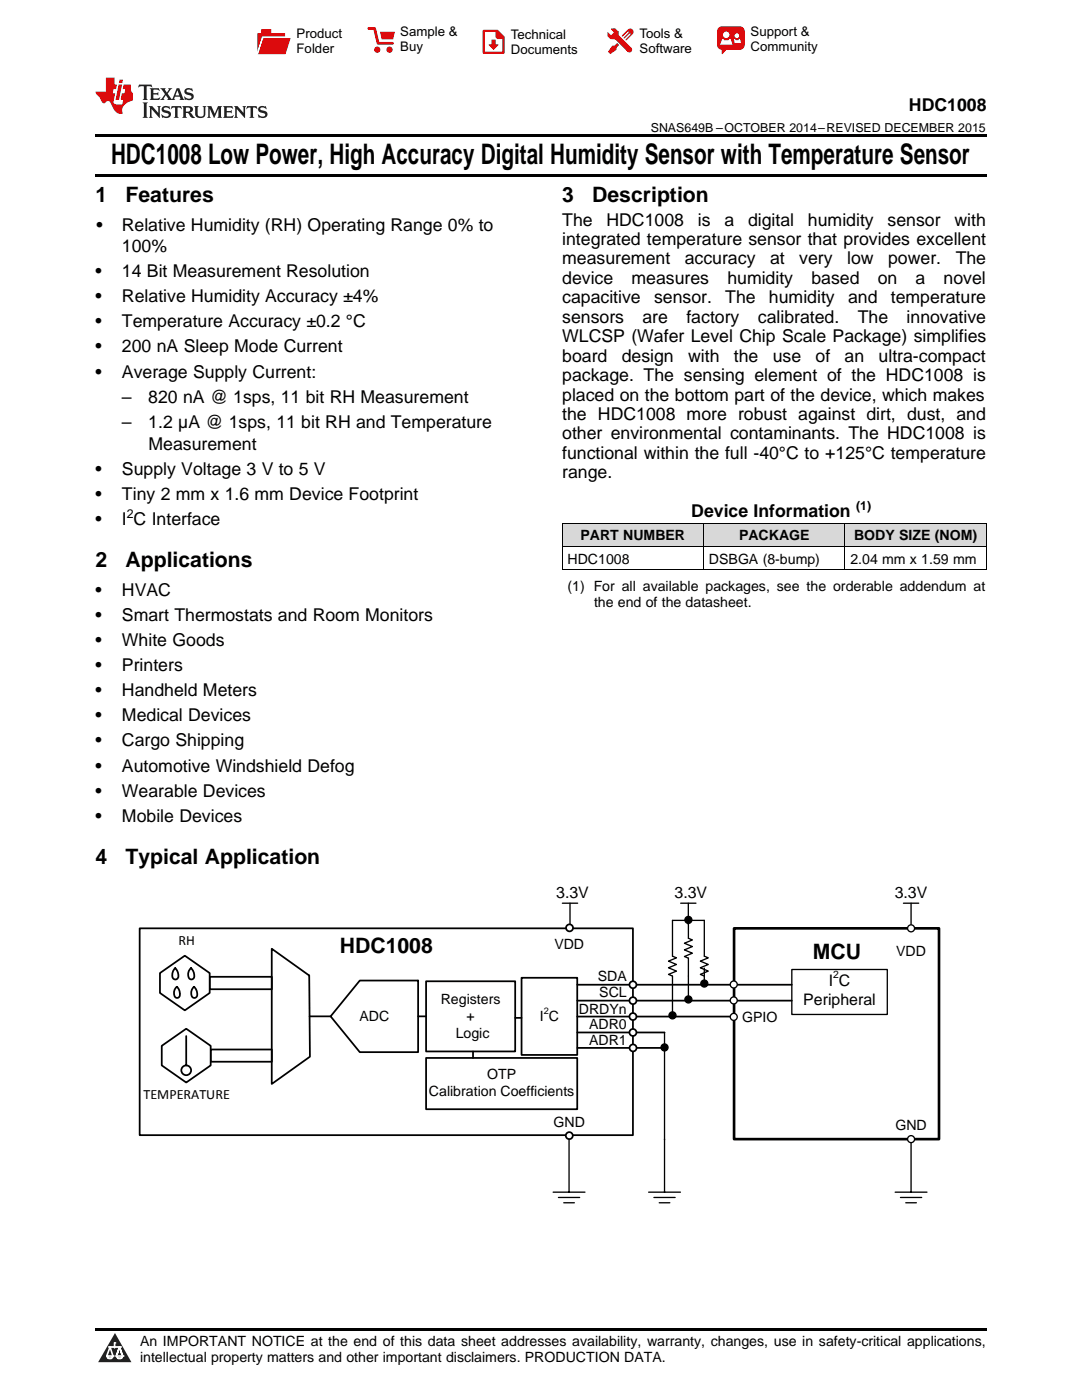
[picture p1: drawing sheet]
<svg xmlns="http://www.w3.org/2000/svg" width="216mm" height="279mm" viewBox="0 0 216 279" stroke-linecap="round" stroke-linejoin="round" font-family="sans-serif">
<g fill="#d8d8d8">
<path d="M112.2 104.5h28.2v4.6h-28.2z"/>
<path d="M140.4 104.5h28.2v4.6h-28.2z"/>
<path d="M168.6 104.5h28.2v4.6h-28.2z"/>
</g>
<path d="M22.9 266l3.3 5.9h-6.6z" fill="#231f20"/>
<path d="M21.3 270.6h1.2l-.3 .5h-.3a.53 .53 0 0 1-.6-.5z" fill-rule="evenodd" fill="#fff"/>
<path d="M21.3 270.6h1.2l-.3 .5h-.3a.53 .53 0 0 1-.6-.5z" fill="none" stroke="#231f20" stroke-width=".33"/>
<path d="M21.3 270.6l1.2 .1-.3 .4h-.5z" fill="none" stroke="#fff" stroke-width=".33"/>
<path d="M22.9 268.9h.1" fill="none" stroke="#fff" stroke-width=".33"/>
<path d="M22.9 268v.9z" fill="#fff"/>
<path d="M22.9 268v.9z" fill="none" stroke="#fff" stroke-width=".33"/>
<circle cx="22.9" cy="268" r=".16" fill="#fff"/>
<path d="M21.8 268.8h.1" fill="none" stroke="#fff" stroke-width=".33"/>
<path d="M21.8 268.8h2.2z" fill="#fff"/>
<path d="M21.8 268.8h2.2z" fill="none" stroke="#fff" stroke-width=".33"/>
<circle cx="24" cy="268.8" r=".16" fill="#fff"/>
<path d="M23.2 270.6h.1" fill="none" stroke="#fff" stroke-width=".33"/>
<path d="M23.8 268.8l-.6 1.8z" fill="#fff"/>
<path d="M23.8 268.8l-.6 1.8z" fill="none" stroke="#fff" stroke-width=".33"/>
<path d="M23.8 268.8l.7 1.8z" fill="#fff"/>
<path d="M23.8 268.8l.7 1.8z" fill="none" stroke="#fff" stroke-width=".33"/>
<path d="M24.4 270.6h.1" fill="none" stroke="#fff" stroke-width=".33"/>
<circle cx="21.3" cy="270.6" r=".16" fill="#fff"/>
<path d="M22 268.8l-.7 1.8z" fill="#fff"/>
<path d="M22 268.8l-.7 1.8z" fill="none" stroke="#fff" stroke-width=".33"/>
<path d="M22 268.8l.5 1.8z" fill="#fff"/>
<path d="M22 268.8l.5 1.8z" fill="none" stroke="#fff" stroke-width=".33"/>
<circle cx="22.5" cy="270.6" r=".16" fill="#fff"/>
<path d="M23.3 270.6h1.2a.63 .63 0 0 1-.6 .5 .63 .63 0 0 1-.6-.5z" fill-rule="evenodd" fill="#fff"/>
<path d="M23.3 270.6h1.2a.63 .63 0 0 1-.6 .5 .63 .63 0 0 1-.6-.5z" fill="none" stroke="#231f20" stroke-width=".33"/>
<path d="M23.3 270.6h1.2l-.4 .5h-.5z" fill="none" stroke="#fff" stroke-width=".33"/>
<path d="M23.2 270.6h.1" fill="none" stroke="#fff" stroke-width=".33"/>
<circle cx="24.5" cy="270.6" r=".16" fill="#fff"/>
<path d="M19 265.1h177.8v.5h-177.8z" fill="#000"/>
<path d="M146.5 185.3h40.9v42h-40.9z" fill="none" stroke="#000" stroke-width=".53"/>
<path d="M158 193.5h19v9h-19zM178.6 237.9h6.4M179.7 239h4.2M181.8 227.3v10.6M180.7 240h2.2" fill="none" stroke="#000" stroke-width=".26"/>
<circle cx="181.8" cy="227.3" r=".7" fill="#fff"/>
<g fill="none" stroke="#000" stroke-width=".26">
<path d="M112.2 180.3h3.1M113.7 180.3v4.2"/>
<circle cx="181.8" cy="227.3" r=".7"/>
</g>
<path d="M42 209.4h12.2v2.5h-12.2z" fill-rule="evenodd" fill="#fff"/>
<path d="M42 209.4h12.2v2.5h-12.2z" fill="none" stroke="#000" stroke-width=".35"/>
<path d="M32.3 208.7l4.9-3.4 4.8 3.4v3.9l-4.8 3.4-4.9-3.4z" fill-rule="evenodd" fill="#fff"/>
<path d="M32.3 208.7l4.9-3.4 4.8 3.4v3.9l-4.8 3.4-4.9-3.4zM37.2 206.8v5.8a.98 .98 0 0 1 .9 1.4 .98 .98 0 0 1-1.6 .3 .98 .98 0 0 1 .3-1.6l.4-.1" fill="none" stroke="#000" stroke-width=".35"/>
<path d="M41.8 194.9h12.4v2.5h-12.4z" fill-rule="evenodd" fill="#fff"/>
<path d="M41.8 194.9h12.4v2.5h-12.4z" fill="none" stroke="#000" stroke-width=".35"/>
<path d="M31.9 194.2l5-3.5 4.9 3.5v4l-4.9 3.4-5-3.4z" fill-rule="evenodd" fill="#fff"/>
<path d="M31.9 194.2l5-3.5 4.9 3.5v4l-4.9 3.4-5-3.4zM35 193.2a1.77 1.77 0 0 1 .4 2.1 .59 .59 0 0 1-1-.3 1.96 1.96 0 0 1 .6-1.8zM35.3 196.9a1.59 1.59 0 0 1 .3 2.2 .54 .54 0 0 1-.8-.4 1.6 1.6 0 0 1 .5-1.8zM38.1 193.2a1.79 1.79 0 0 1 .5 2.1 .57 .57 0 0 1-1-.3 1.63 1.63 0 0 1 .5-1.8zM38.7 196.9a1.74 1.74 0 0 1 .5 2.1 .56 .56 0 0 1-.6 .1 .56 .56 0 0 1-.4-.4 1.67 1.67 0 0 1 .5-1.8zM54.2 189.3l7.5 5.4 .1 16.2-7.6 5.4zM71.8 195.7h11.6v14.3h-11.6l-5.8-7.2z" fill="none" stroke="#000" stroke-width=".35"/>
<path d="M71.7 201.1h6v3.4h-6z" fill-rule="evenodd" fill="#fff"/>
<path d="M27.9 185.3h98.4v41.2h-98.4zM85 195.8h17.8v14h-17.8zM104.1 195.1h11.1v15.4h-11.1zM115.2 196.5h42.8" fill="none" stroke="#000" stroke-width=".35"/>
<circle cx="126.3" cy="196.5" r=".7" fill="#fff"/>
<g fill="none" stroke="#000" stroke-width=".35">
<path d="M115.2 199.7h42.8"/>
<circle cx="126.3" cy="196.5" r=".7"/>
</g>
<circle cx="126.3" cy="199.7" r=".7" fill="#fff"/>
<g fill="none" stroke="#000" stroke-width=".35">
<path d="M115.2 202.9h30.9"/>
<circle cx="126.3" cy="199.7" r=".7"/>
</g>
<circle cx="126.3" cy="202.9" r=".7" fill="#fff"/>
<g fill="none" stroke="#000" stroke-width=".35">
<path d="M115.2 206.1h17.4"/>
<circle cx="126.3" cy="202.9" r=".7"/>
</g>
<circle cx="126.3" cy="206.1" r=".7" fill="#fff"/>
<g fill="none" stroke="#000" stroke-width=".35">
<path d="M85 211.1h30.2v10.3h-30.2zM115.2 209.1h17.4"/>
<circle cx="126.3" cy="206.1" r=".7"/>
</g>
<circle cx="126.3" cy="209.1" r=".7" fill="#fff"/>
<circle cx="126.3" cy="209.1" r=".7" fill="none" stroke="#000" stroke-width=".35"/>
<circle cx="113.6" cy="185.2" r=".7" fill="#fff"/>
<circle cx="113.6" cy="185.2" r=".7" fill="none" stroke="#000" stroke-width=".35"/>
<circle cx="113.6" cy="226.6" r=".7" fill="#fff"/>
<circle cx="113.6" cy="226.6" r=".7" fill="none" stroke="#000" stroke-width=".35"/>
<circle cx="146.4" cy="199.7" r=".7" fill="#fff"/>
<circle cx="146.4" cy="199.7" r=".7" fill="none" stroke="#000" stroke-width=".26"/>
<circle cx="146.4" cy="196.5" r=".7" fill="#fff"/>
<g fill="none" stroke="#000" stroke-width=".26">
<path d="M181.8 180.3v4.2M110.4 237.9h6.3M111.4 239h4.3M113.5 227.3v10.6M112.5 240h2.1"/>
<circle cx="146.4" cy="196.5" r=".7"/>
</g>
<circle cx="181.8" cy="185.3" r=".7" fill="#fff"/>
<g fill="none" stroke="#000" stroke-width=".26">
<path d="M180.3 180.3h3"/>
<circle cx="181.8" cy="185.3" r=".7"/>
</g>
<circle cx="146.4" cy="202.9" r=".7" fill="#fff"/>
<g fill="none" stroke="#000" stroke-width=".26">
<path d="M135.8 180.3h3.1M137.3 180.3v4.2M137.4 183.7v3.6l.8 .3-1.6 .6 1.6 .7-1.6 .7 1.6 .6-1.6 .7 .8 .3v8.4M140.5 194.8l-.8-.3 1.6-.7-1.6-.7 1.6-.6-1.6-.7 1.6-.6-.8-.4v-7.1h-6.3v7.1l.8 .4-1.6 .6 1.6 .7-1.6 .6 1.6 .7-1.6 .7 .8 .3v7.9M140.5 193.2v3.2M132.6 206v31.9M129.4 237.9h6.4M130.5 239h4.2M131.5 240h2.2"/>
<circle cx="137.4" cy="199.5" r=".7"/>
<circle cx="137.4" cy="183.6" r=".7"/>
<circle cx="140.5" cy="196.3" r=".7"/>
<circle cx="132.6" cy="209" r=".7"/>
<circle cx="134.2" cy="202.6" r=".7"/>
<circle cx="146.4" cy="202.9" r=".7"/>
</g>
<g fill="#000">
<circle cx="137.4" cy="199.5" r=".7"/>
<circle cx="137.4" cy="183.6" r=".7"/>
<circle cx="140.5" cy="196.3" r=".7"/>
<circle cx="132.6" cy="209" r=".7"/>
<circle cx="134.2" cy="202.6" r=".7"/>
</g>
<path d="M61.8 202.8h4.2M83.4 202.8h1.6M94.4 209.8v1.3M102.8 203.1h1.3" fill="none" stroke="#000" stroke-width=".35"/>
<path d="M112.2 113.7h84.6M112.2 109.1h84.6M112.2 104.4h84.6M112.2 104.5v9.3M140.4 104.5v9.3M168.6 104.5v9.3M196.8 104.5v9.3" fill="none" stroke="#000" stroke-width=".2"/>
<path d="M19 34.8h177.8v.5h-177.8zM19 26.8h177.8v.6h-177.8z" fill="#000"/>
<path d="M27.7 16.9l-.1 .6 .6-.3h.5v.2v2.2l-.2 .4h1l-.2-.4v-2.2v-.2h.5l.6 .3-.2-.6zM29.9 17.6l.2 .4v1.6l-.2 .4h1.9l.1-.6a1.09 1.09 0 0 1-1.3 .1v-.6h.6l.4 .2v-.7l-.2 .2h-.8v-.6l.2-.1a1.01 1.01 0 0 1 1 .3l-.1-.6zM32 17.6l.9 1.2-1 1.2h.9l-.2-.3 .5-.7 .5 .7-.3 .3h1.7l-.2-.3 .1-.4h1l.1 .4-.2 .3h1l-.3-.4-.7-2h-.5l-1 2.2-.8-1.1 .9-1.1h-.9l.2 .2-.4 .7-.4-.7 .2-.2zM35.4 18l.4 1h-.8zM37 17.7a.66 .66 0 0 0-.2 .8 .66 .66 0 0 0 .6 .4l.7 .2 .1 .2a.8 .8 0 0 1-.7 .4 .8 .8 0 0 1-.7-.5l.1 .8 .2-.2a.94 .94 0 0 0 1.1 .1 .94 .94 0 0 0 .4-.9 1.48 1.48 0 0 0-1.3-.6v-.4a1.1 1.1 0 0 1 1.2 .2l-.2-.6-.2 .1-.5-.1zM28.5 20.4l.2 .4v2.3l-.2 .4h1l-.2-.4v-2.3l.2-.4zM29.7 21.2l.2 .4v1.5l-.2 .4h.8l-.3-.4 .1-1.3 1.6 1.8v-2l.2-.4h-.7l.2 .2v1.1l-1.2-1.3zM32.5 21.3a.66 .66 0 0 0-.2 .8 .66 .66 0 0 0 .6 .4l.6 .2 .2 .2a.8 .8 0 0 1-.8 .4 .8 .8 0 0 1-.7-.5l.2 .7 .2-.1a.94 .94 0 0 0 1 .1 .94 .94 0 0 0 .5-1 1.47 1.47 0 0 0-1.3-.6l-.1-.3a1.1 1.1 0 0 1 1.3 .2l-.2-.6-.2 .1-.5-.2zM34.3 21.2l-.2 .6a.64 .64 0 0 1 .8-.3v1.6l-.2 .4h1l-.3-.4 .1-1.6a.66 .66 0 0 1 .8 .3l-.2-.6zM36.3 21.2l.3 .4v1.5l-.3 .4h1l-.2-.2v-.7h.5l.1 .1a.8 .8 0 0 0 1.2 .7l-1-1a.62 .62 0 0 0 .6-.5 .62 .62 0 0 0-.6-.7zM37.1 21.5h.1a.48 .48 0 0 1 .6 0 .48 .48 0 0 1 .1 .6l-.2 .1-.6 .1zM38.7 21.2l.2 .2a2.29 2.29 0 0 0 .4 2 1.05 1.05 0 0 0 1.7-.7v-1.3l.2-.2h-.8l.2 .4v1.1a.61 .61 0 0 1-.6 .6 .61 .61 0 0 1-.6-.6v-1.1l.3-.4zM41.3 21.2l.3 .4v1.5l-.3 .4h.8l-.2-.4v-1.4l.8 1.9 .9-1.9v1.4l-.2 .4h.9l-.2-.4v-1.5l.2-.4h-.8l-.7 1.5-.6-1.5zM44.5 21.2l.2 .4v1.5l-.2 .4h1.9l.2-.6a1.1 1.1 0 0 1-1.4 .2v-.7h.6l.4 .2v-.6l-.2 .1-.8 .1v-.6l.2-.1a1.02 1.02 0 0 1 1.1 .2l-.2-.5zM46.7 21.2l.2 .4v1.5l-.2 .4h.8l-.3-.4 .1-1.3 1.6 1.8v-2l.2-.4h-.7l.2 .2v1.1l-1.2-1.3zM49.3 21.2l-.1 .6a.64 .64 0 0 1 .8-.3v1.6l-.3 .4h1l-.2-.4v-1.6a.66 .66 0 0 1 .8 .3l-.1-.6zM51.7 21.3a.66 .66 0 0 0-.2 .7 .66 .66 0 0 0 .7 .5l.6 .2 .1 .2a.8 .8 0 0 1-.7 .4 .8 .8 0 0 1-.7-.5l.1 .7 .2-.1a.94 .94 0 0 0 1.1 .1 .94 .94 0 0 0 .4-1 1.48 1.48 0 0 0-1.2-.6l-.1-.3a1.1 1.1 0 0 1 1.2 .2l-.2-.6-.1 .1-.6-.2z" fill="#231f20"/>
<path d="M21.1 15.5v2.8h-2v.4l.9 .9a.96 .96 0 0 0 1 1 .59 .59 0 0 1 .5-.4 .59 .59 0 0 1 .5 .3l.4 .8a1.61 1.61 0 0 0 2.1 1.3 1.63 1.63 0 0 1 1.1-2.2l.9-.3v-1.5a1.6 1.6 0 0 1-.4-1.7h-1.4l-.2 .9h.5l-.2 .8h-.5l-.2 1v.3h.5l-.2 .9h-.7a.74 .74 0 0 1-1-.6l.3-1.6h-.5l.2-.8h.5l.1-.9h-.4v-1.4zM23.7 16.9l-.7 3h.8l.6-3zM23.8 15.9l-.1 .7h.7l.2-.7z" fill="#ee1d23"/>
<g fill="#d60000">
<path d="M52.1 5.8h2v.8h2.8v4.2h-5.5v-4.2h.7z" fill-rule="evenodd"/>
<path d="M52.4 7.5h5.6l-1 3.3h-5.6z" fill-rule="evenodd"/>
</g>
<path d="M52.4 7.4h5.7l-.1 .1h-5.5l-1.1 3.3z" fill-rule="evenodd" fill="#fff"/>
<path d="M52.4 7.4h5.7l-.1 .1h-5.5l-1.1 3.3z" fill="none" stroke="#fff" stroke-width=".2"/>
<path d="M73.6 5.7h1.1l.7 2.9h2.9" fill="none" stroke="#d60000" stroke-width=".55"/>
<g fill="#d60000">
<path d="M75.8 6.3h3l-.4 1.6h-2.2z" fill-rule="evenodd"/>
<circle cx="75.3" cy="9.9" r=".62"/>
<circle cx="77.7" cy="9.9" r=".62"/>
</g>
<path d="M96.5 6.2h2.7l1.3 1.2v3.1h-4z" fill="none" stroke="#d60000" stroke-width=".44"/>
<g fill="#d60000">
<path d="M98.1 7.9h.8v1h.5l-.9 1.1-1-1v-.1h.6z" fill-rule="evenodd"/>
<path d="M98.9 6.2h.3l1.3 1.2v.4h-1.3l-.3-.4z" fill-rule="evenodd"/>
<path d="M121.9 5.7h.8l.7 .6 .1 .7 2.5 2.5-.8 .8-2.3-2.3-1.1-.2-.6-.6v-.8l.7 .6 .5-.4v-.2l-.5-.5z" fill-rule="evenodd"/>
<path d="M122.2 9.1h.4l.5-.5 .4 .4-.5 .5v.4l-1.2 .9-.5-.5z" fill-rule="evenodd"/>
<path d="M125.3 5.9a.67 .67 0 0 1 .9 0 .67 .67 0 0 1 0 .9z" fill-rule="evenodd"/>
<path d="M125.3 5.9l.9 .9-1.2 1.2h-.2v-.2l1-.9v-.2h-.2l-.9 1h-.2v-.2l.9-1 .1-.2h-.3l-.9 1h-.2v-.2z" fill-rule="evenodd"/>
<circle cx="125.6" cy="9.9" r=".54"/>
</g>
<path d="M123.3 6.3v.7" fill="none" stroke="#d60000" stroke-width=".2"/>
<g fill="#d60000">
<path d="M143.4 5.5l.6-.2h3.6a.95 .95 0 0 1 1 .9v2.8a.95 .95 0 0 1-1 .9h-3.6a.95 .95 0 0 1-.9-.9v-2.8z" fill-rule="evenodd"/>
<path d="M144 9.9h.9l-.7 .9h-.2z" fill-rule="evenodd"/>
</g>
<g fill="#fff">
<path d="M146.6 8.6h1.3z"/>
<path d="M144.1 7.8h.3l.1 .2h.8l.2-.2h.3l.4 1.1h-2.5z" fill-rule="evenodd"/>
<path d="M146.4 7.8h.3l.1 .2h.5l.2-.2h.2l.2 .8h-1.3z" fill-rule="evenodd"/>
<circle cx="144.9" cy="6.9" r=".65"/>
<circle cx="147" cy="7.1" r=".48"/>
</g>
<text font-size="5.6" x="22.2" y="32.8">HDC1008 Low Power, High Accuracy Digital Humidity Sensor with Temperature Sensor</text>
<g font-size="4.2">
<text x="19" y="40.4">1</text>
<text x="25" y="40.4">Features</text>
<text x="112.2" y="40.4">3</text>
<text x="118.2" y="40.4">Description</text>
<text x="19" y="113.2">2</text>
<text x="25" y="113.2">Applications</text>
<text x="19" y="172.4">4</text>
<text x="25" y="172.4">Typical Application</text>
<text x="67.8" y="190.2">HDC1008</text>
<text x="162.2" y="191.3">MCU</text>
</g>
<g font-size="3.5">
<text x="181.4" y="22.2">HDC1008</text>
<text x="19.2" y="46.1">•</text>
<text x="24.3" y="46.1">Relative Humidity (RH) Operating Range 0% to</text>
<text x="112.2" y="45">The</text>
<text x="121" y="45">HDC1008</text>
<text x="139.2" y="45">is</text>
<text x="144.5" y="45">a</text>
<text x="149.3" y="45">digital</text>
<text x="161.2" y="45">humidity</text>
<text x="177.1" y="45">sensor</text>
<text x="190.4" y="45">with</text>
<text x="24.3" y="50.3">100%</text>
<text x="112.2" y="48.9">integrated temperature sensor that provides excellent</text>
<text x="112.2" y="52.8">measurement</text>
<text x="136.6" y="52.8">accuracy</text>
<text x="153.6" y="52.8">at</text>
<text x="159.5" y="52.8">very</text>
<text x="169" y="52.8">low</text>
<text x="177.2" y="52.8">power.</text>
<text x="190.7" y="52.8">The</text>
<text x="19" y="55.3">•</text>
<text x="24.3" y="55.3">14 Bit Measurement Resolution</text>
<text x="112.2" y="56.7">device</text>
<text x="126" y="56.7">measures</text>
<text x="145.1" y="56.7">humidity</text>
<text x="161.9" y="56.7">based</text>
<text x="175.1" y="56.7">on</text>
<text x="182.7" y="56.7">a</text>
<text x="188.3" y="56.7">novel</text>
<text x="19" y="60.3">•</text>
<text x="19" y="65.3">•</text>
<text x="24.3" y="60.3">Relative Humidity Accuracy ±4%</text>
<text x="24.3" y="65.3">Temperature Accuracy ±0.2 °C</text>
<text x="112.2" y="60.5">capacitive</text>
<text x="112.2" y="64.4">sensors</text>
<text x="128.2" y="64.4">are</text>
<text x="130.5" y="60.5">sensor.</text>
<text x="137" y="64.4">factory</text>
<text x="144.7" y="60.5">The</text>
<text x="151.2" y="64.4">calibrated.</text>
<text x="153.4" y="60.5">humidity</text>
<text x="169.2" y="60.5">and</text>
<text x="171.2" y="64.4">The</text>
<text x="177.7" y="60.5">temperature</text>
<text x="180.9" y="64.4">innovative</text>
<text x="19" y="70.3">•</text>
<text x="24.3" y="70.3">200 nA Sleep Mode Current</text>
<text x="112.2" y="68.3">WLCSP (Wafer Level Chip Scale Package) simplifies</text>
<text x="19" y="75.4">•</text>
<text x="24.3" y="75.4">Average Supply Current:</text>
<text x="112.2" y="72.2">board</text>
<text x="112.2" y="76.1">package. The sensing element of the HDC1008 is</text>
<text x="124.1" y="72.2">design</text>
<text x="137.3" y="72.2">with</text>
<text x="146.4" y="72.2">the</text>
<text x="154.2" y="72.2">use</text>
<text x="162.7" y="72.2">of</text>
<text x="168.5" y="72.2">an</text>
<text x="175.3" y="72.2">ultra-compact</text>
<text x="24.3" y="80.4">–</text>
<text x="29.6" y="80.4">820 nA @ 1sps, 11 bit RH Measurement</text>
<text x="112.2" y="79.9">placed on the bottom part of the device, which makes</text>
<text x="112.2" y="83.8">the HDC1008 more robust against dirt, dust, and</text>
<text x="24.3" y="85.5">–</text>
<text x="29.6" y="85.5">1.2 µA @ 1sps, 11 bit RH and Temperature</text>
<text x="29.6" y="89.7">Measurement</text>
<text x="112.2" y="87.7">other environmental contaminants. The HDC1008 is</text>
<text x="19" y="94.8">•</text>
<text x="24.3" y="94.8">Supply Voltage 3 V to 5 V</text>
<text x="112.2" y="91.6">functional within the full -40°C to +125°C temperature</text>
<text x="112.2" y="95.5">range.</text>
<text x="19" y="99.8">•</text>
<text x="24.3" y="99.8">Tiny 2 mm x 1.6 mm Device Footprint</text>
<text x="19" y="104.8">•</text>
<text x="24.3" y="104.8">I C Interface</text>
<text x="137.9" y="103.2">Device Information</text>
<text x="19" y="118.9">•</text>
<text x="24.3" y="118.9">HVAC</text>
<text x="19" y="123.9">•</text>
<text x="24.3" y="123.9">Smart Thermostats and Room Monitors</text>
<text x="19" y="128.9">•</text>
<text x="24.3" y="128.9">White Goods</text>
<text x="19" y="133.9">•</text>
<text x="24.3" y="133.9">Printers</text>
<text x="19" y="139">•</text>
<text x="19" y="144">•</text>
<text x="24.3" y="139">Handheld Meters</text>
<text x="24.3" y="144">Medical Devices</text>
<text x="19" y="149">•</text>
<text x="24.3" y="149">Cargo Shipping</text>
<text x="19" y="154">•</text>
<text x="24.3" y="154">Automotive Windshield Defog</text>
<text x="19" y="159">•</text>
<text x="24.3" y="159">Wearable Devices</text>
<text x="19" y="164">•</text>
<text x="24.3" y="164">Mobile Devices</text>
</g>
<g font-size="3.2">
<text x="111" y="179.1">3.3V</text>
<text x="134.6" y="179.1">3.3V</text>
<text x="178.5" y="179.1">3.3V</text>
<text x="165.4" y="196.7">I C</text>
<text x="160.3" y="200.5">Peripheral</text>
</g>
<g font-size="2.8">
<text x="115.8" y="107.8">PART NUMBER</text>
<text x="147.5" y="107.8">PACKAGE</text>
<text x="170.4" y="107.8">BODY SIZE (NOM)</text>
<text x="113.2" y="112.5">HDC1008</text>
<text x="141.5" y="112.5">DSBGA (8-bump)</text>
<text x="169.7" y="112.5">2.04 mm x 1.59 mm</text>
<text x="113.2" y="118">(1) For all available packages, see the orderable addendum at</text>
<text x="118.5" y="121.2">the end of the datasheet.</text>
<text x="35.6" y="188.7">RH</text>
<text x="110.6" y="189.4">VDD</text>
<text x="178.8" y="190.8">VDD</text>
<text x="119.3" y="195.8">SDA</text>
<text x="71.7" y="203.7">ADC</text>
<text x="88" y="200.3">Registers</text>
<text x="93.1" y="203.7">+</text>
<text x="107.7" y="203.7">I C</text>
<text x="115.5" y="202.3">DRDYn</text>
<text x="119.6" y="199">SCL</text>
<text x="148.1" y="203.9">GPIO</text>
<text x="90.9" y="207.1">Logic</text>
<text x="117.5" y="208.6">ADR1</text>
<text x="117.5" y="205.4">ADR0</text>
<text x="97.2" y="215.4">OTP</text>
<text x="28.6" y="219.4">TEMPERATURE</text>
<text x="85.6" y="218.8">Calibration Coefficients</text>
<text x="110.5" y="224.9">GND</text>
<text x="178.7" y="225.5">GND</text>
<text x="27.9" y="268.6">An IMPORTANT NOTICE at the end of this data sheet addresses availability, warranty, changes, use in safety-critical applications,</text>
<text x="27.9" y="271.8">intellectual property matters and other important disclaimers. PRODUCTION DATA.</text>
</g>
<g font-size="2.6">
<text x="59.2" y="7.6">Product</text>
<text x="59.2" y="10.6">Folder</text>
<text x="79.9" y="7.3">Sample &amp;</text>
<text x="79.9" y="10.2">Buy</text>
<text x="101.9" y="7.8">Technical</text>
<text x="101.9" y="10.8">Documents</text>
<text x="127.6" y="7.6">Tools &amp;</text>
<text x="127.6" y="10.6">Software</text>
<text x="149.8" y="7.2">Support &amp;</text>
<text x="149.8" y="10.2">Community</text>
</g>
<g font-size="2.5">
<text x="129.9" y="26.3">SNAS649B –OCTOBER 2014–REVISED DECEMBER 2015</text>
<text x="170.8" y="101.8">(1)</text>
<text x="25.3" y="103.4">2</text>
</g>
<text font-size="2.1" x="166.2" y="195.2">2</text>
<text font-size="1.8" x="108.5" y="202.3">2</text>
</svg>
